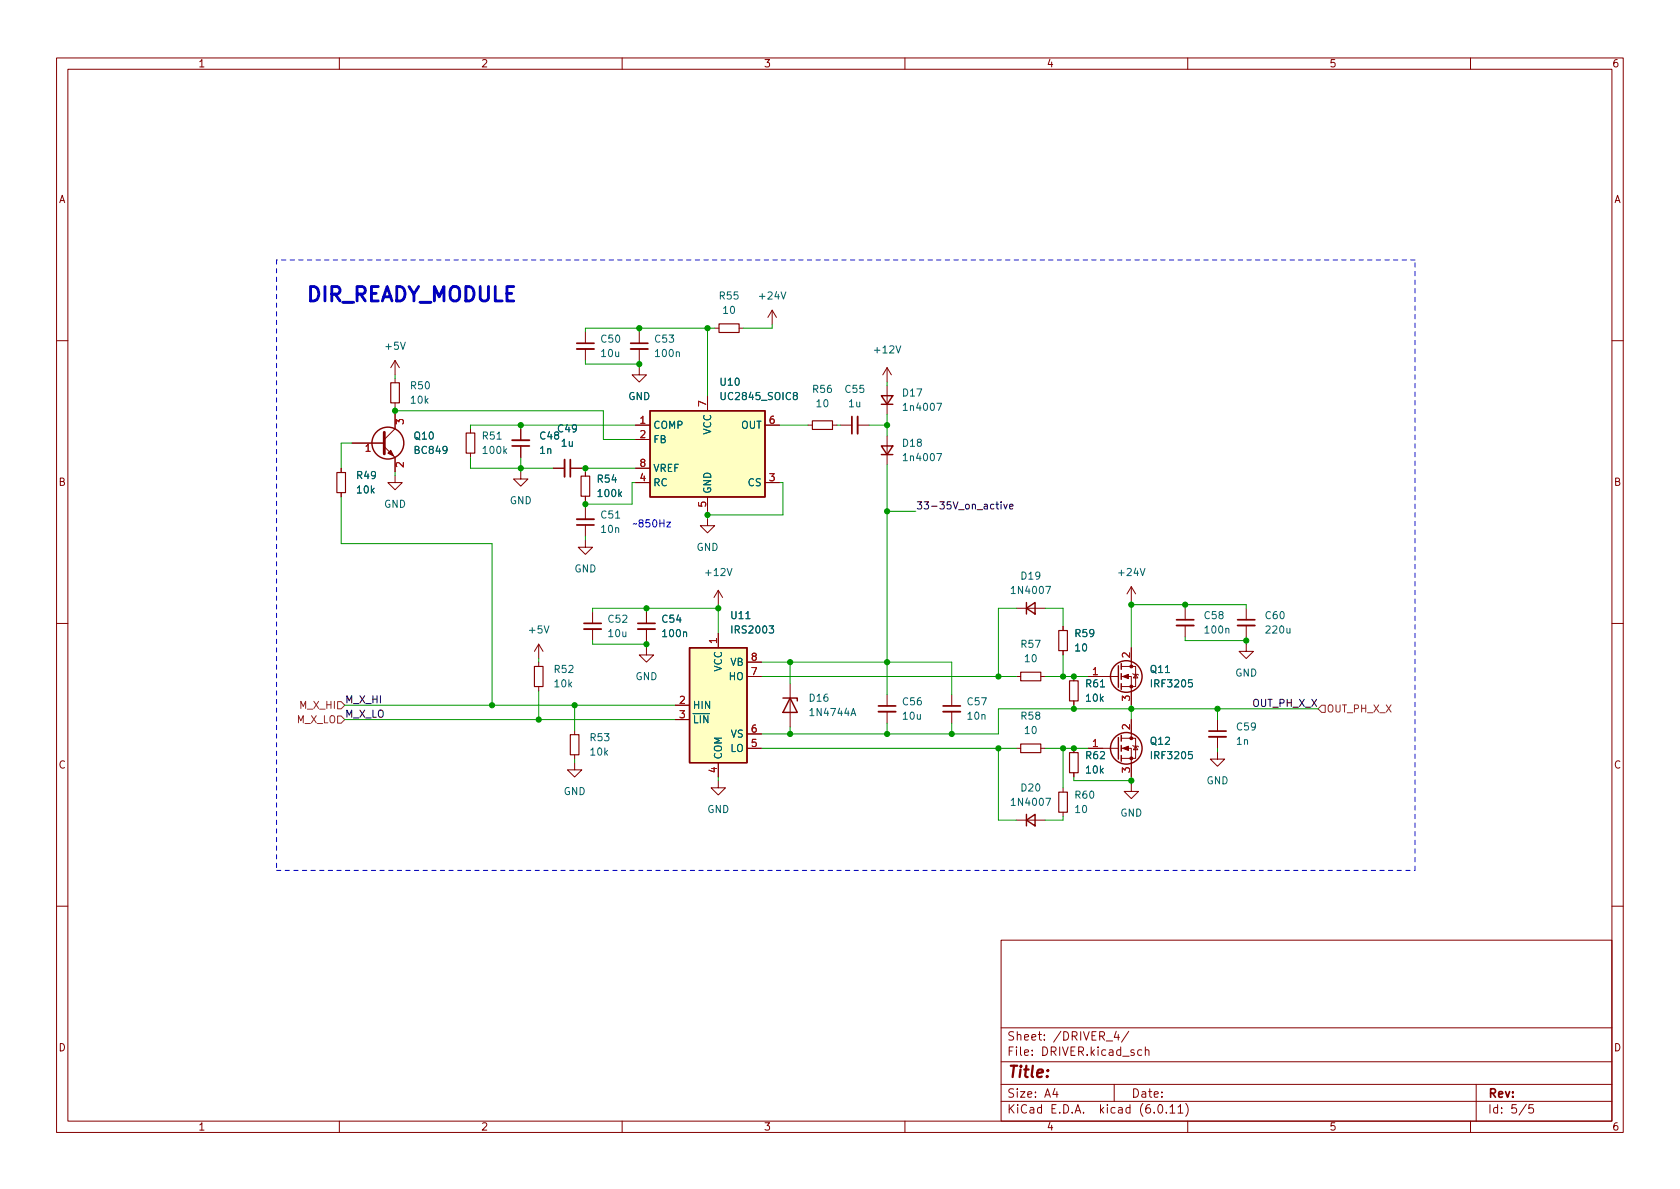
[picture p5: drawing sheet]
<svg xmlns="http://www.w3.org/2000/svg" width="297mm" height="210mm" viewBox="0 0 297 210" stroke-linecap="round" stroke-linejoin="round" font-family="sans-serif">
<g fill="none" stroke="#840000" stroke-width=".18">
<path d="M10 10.2h277v190.1h-277zM12 12.2h273v186.1h-273zM60 10.2v2M110 10.2v2M160 10.2v2M210 10.2v2M260 10.2v2M103.5 58.7v2M113 58.7v2M126.4 58h.7M130.7 58h.7M136.5 54.9l-.7 1.2"/>
<path d="M136.5 54.9v2.5M136.5 54.9l.8 1.2M10 60.2h2M62.2 78.4h5.7M67.9 79l1.9 1.9v2.5M69.8 73.3v2.5l-1.9 1.9M69.8 63.7v2.6M69.8 66.9v.8M69.8 71.2v.8M69.8 63.7l-.7 1.3M69.8 63.7l.8 1.3M83.2 75.8v.8"/>
<path d="M92.1 75.8v2M92.1 78.9v2M103.5 61.7v2M112.4 75.2h2.5M112.4 77.7h2.5M113 65v1.3h1.3l-1.3 1.3-1.2-1.3h1.2M113 61.7v2M125.1 70.1v2.5M135.3 75.2h2.5M142.9 75.2h.7M147.2 75.2h.8M148.6 75.2h2"/>
<path d="M151.6 75.2h2.1M156.8 65v2.6M156.8 68.2v5.1M156.8 77.1v5.1M156.8 65l-.7 1.3M156.8 65l.8 1.3M285 60.2h2M60.3 82.8v.8M60.3 87.1v.8M69.8 84.1v1.2h1.3l-1.3 1.3-1.2-1.3h1.2M83.2 80.1v.8M92.1 83.4v1.3h1.2l-1.2 1.3-1.3-1.3h1.3"/>
<path d="M97.8 82.8h2M100.8 82.8h2.1M103.5 95.5v1.3h1.3l-1.3 1.2-1.3-1.2h1.3M103.5 83.4v.8M103.5 87.8v.7M103.5 89.8v2M103.5 92.8v2.1M112.4 82.8h2.5M112.4 85.3h2.5M125.1 91.7v1.3h1.3l-1.3 1.2-1.3-1.2h1.3M125.1 87.9v2.5M135.3 85.3h2.5"/>
<path d="M10 110.2h2M95.2 113.9l-.7 1.3M95.2 113.9v2.6M95.2 117.1v.8M95.2 113.9l.8 1.3M104.8 108.2v2M104.8 111.2v2.1M114.3 114.5v1.3h1.3l-1.3 1.3-1.3-1.3h1.3M114.3 108.2v2M114.3 111.2v2.1M127 104.4v2.5M127 112v2.5"/>
<path d="M127 104.4l-.8 1.3M127 104.4l.8 1.3M132.1 119.6h2.5M132.1 117.1h2.5M179.7 119.6h.8M179.7 107.6h5.1M184 119.6h.8M188 110.7v.8M188 115.1v.7M189.9 119.6v.8M192.4 119.6h5.3M198.2 119.6h1.8v5.1"/>
<path d="M198.2 117.9h2.6v3.5h-2.6M200 103.8v2.5M200 114.5v3.4M200 103.8l-.7 1.2M200 103.8l.8 1.2M200.3 119.1l.1 .1h.8l.1 .2M200.8 119.2l.4 .7h-.8zM209.5 107.6v2M209.5 110.6v2M220.3 113.9v1.3h1.3l-1.3 1.3-1.2-1.3h1.2M220.3 107.6v2M220.3 110.6v2"/>
<path d="M285 110.2h2M95.2 121.4v.8M101.6 134.9v1.2h1.3l-1.3 1.3-1.3-1.3h1.3M101.6 129.2v.7M101.6 133.5v.7M119.4 124.7h2.5M119.4 127.2h2.5M127 138v1.3h1.3l-1.3 1.3-1.3-1.3h1.3M127 134.9v2.5M132.1 132.3h2.5M132.1 129.8h2.5M139.7 120.9v7.6"/>
<path d="M156.8 122.8v2M156.8 125.9v2M168.3 122.8v2M168.3 125.9v2M179.7 132.3h.8M184 132.3h.8M188 139.3v.8M189.9 123.9v.8M189.9 132.3v.8M189.9 136.6v.8M192.4 132.3h5.3M198.2 132.3h1.8v5.1"/>
<path d="M198.2 130.6h2.6v3.5h-2.6M200 138.7v1.2h1.3l-1.3 1.3-1.2-1.3h1.2M200 127.2v3.4M200.3 131.8l.1 .1h.8l.1 .2M200.8 131.9l.4 .7h-.8zM215.3 133v1.2h1.2l-1.2 1.3-1.3-1.3h1.3M215.3 127.2v2.1M215.3 130.3v2M179.7 145h5.1M188 143.6v.8M10 160.2h2M177 166.3h108v32h-108z"/>
<path d="M285 160.2h2M60 198.3v2M110 198.3v2M160 198.3v2M177 194.8h108M177 191.8h108M177 187.8h108M177 181.8h108M182.5 186.5v.1M182.5 185.7v.1M184.6 183.8v.1M184.6 183v.1"/>
<path d="M197 191.8v3M199.6 182.4l-1.3 1.9M202.5 185.8l.2-.2 .4 .1v.9M209.6 195.1a1.72 1.72 0 0 1 0 2.3M210 198.3v2M260 198.3v2M261 191.8v6.5M271.1 195.3h-.7l-.1 .7 .2-.1 .5 .1 .2 .2-.1 .5-.2 .1-.6-.1"/>
</g>
<g fill="none" stroke="#840000" stroke-width=".25">
<path d="M114.9 72.6h20.4v15.3h-20.4zM155.8 70h2.1l-1.1 1.5zM155.8 78.9h2.1l-1.1 1.5zM155.8 71.5h2.1M155.8 80.4h2.1M121.9 114.5h10.2v20.4h-10.2zM181.5 107.6l1.5-1.1v2.1zM181.5 106.5v2.1M197.7 117.7v3.8M198.2 117.3v1.1M198.2 119.1v1M138.4 123.4h2.6v.5"/>
<path d="M139.7 123.4l1.3 2.6h-2.6zM197.7 130.4v3.8M198.2 120.9v1M198.2 130v1.1M198.2 131.8v1M198.2 133.6v1M181.5 145l1.5-1v2zM181.5 144v2"/>
<circle cx="68.6" cy="78.4" r="2.82"/>
<circle cx="199.1" cy="119.6" r="2.79"/>
<circle cx="199.1" cy="132.3" r="2.79"/>
</g>
<g fill="#840000" stroke="#840000" stroke-width=".18">
<path d="M198.5 119.6l1-.4v.8z"/>
<path d="M198.5 132.3l1-.4v.8z"/>
<path d="M68.6 80.1l.5-.5 .5 1z"/>
<circle cx="200" cy="121.4" r=".25"/>
<circle cx="200" cy="117.9" r=".25"/>
<circle cx="200" cy="134.1" r=".25"/>
<circle cx="200" cy="130.6" r=".25"/>
</g>
<g fill="none" stroke="#006464" stroke-width=".18">
<path d="M138.1 51.6l.4 1.3 .4-1.3M70.8 60.5l.4 1.3 .5-1.3M79 79.5l-.2 .2h-.3l-.2-.2 .1-.5 .4-.1 .2 .1a.84 .84 0 0 1-.3 1.2h-.3M87.9 77.7h.7M89.2 79.7l.4 .5M89.6 79.4l-.5 .4M119.6 62.3l.2-.1 .3 .1v.8M140.5 69.9l-.2-.2v-.2l.2-.1 .4 .1 .1 .1-.1 .2-.5 .2-.1 .2v.4l.2 .1h.2l.3-.3-.1-.3-.2-.2M158.4 61.1l.4 1.3 .5-1.3M165.6 71.3h.9l-.6 1.3M108.8 91.6h.8M109.5 87.3l.4 .5"/>
<path d="M109.9 87l-.5 .5M165.6 80.2h.9l-.6 1.3M96.2 110.7l.4 1.2 .5-1.2M120.9 111.9l.1-.2 .3 .1 .1 .8M128.6 100.5l.4 1.3 .4-1.3M131.9 109.4h.7M136 110.7h.8l-.4 .5 .3 .1v.5l-.2 .1-.5-.1M184.9 103.7h.9l-.6 1.3M201.6 100.5l.4 1.3 .4-1.3M216.7 111.2l.2-.1 .3 .1 .1 .8M227.5 111.1l.1 .8 .3 .1 .2-.2M228.1 111.1v.9"/>
<path d="M150.5 126.6l.4-1.3 .4 1.3M150.6 126.2h.6M194.6 121.5h.7M210.8 120.2h-.6l-.1 .6 .2-.1h.4l.1 .2v.5l-.2 .1-.5-.1M210.8 132.9h-.6l-.1 .6 .2-.1h.4l.1 .2v.5l-.2 .1-.5-.1M184.9 141.2h.9l-.6 1.2"/>
</g>
<g fill="none" stroke="#840000" stroke-width=".33">
<path d="M90.6 77.8h3M102 61.7h3M111.5 61.7h3.1M151.6 73.7v3M99.8 81.3v3M102 91.8h3M103.3 111.2h3M112.8 111.2h3M208 110.6h3.1M218.8 110.6h3.1M155.3 125.9h3.1M166.8 125.9h3"/>
<path d="M213.7 130.3h3.1"/>
</g>
<g fill="none" stroke="#840000" stroke-width=".3">
<path d="M90.6 78.9h3M102 60.7h3M111.5 60.7h3.1M150.6 73.7v3M100.8 81.3v3M102 92.8h3M103.3 110.2h3M112.8 110.2h3M208 109.6h3.1M218.8 109.6h3.1M155.3 124.8h3.1M166.8 124.8h3"/>
<path d="M213.7 129.3h3.1"/>
</g>
<g fill="none" stroke="#840000" stroke-width=".2">
<path d="M127.1 57.3h3.6v1.5h-3.6zM69.1 67.7h1.5v3.5h-1.5zM82.4 76.6h1.5v3.5h-1.5zM143.6 74.4h3.6v1.5h-3.6zM59.6 83.6h1.5v3.5h-1.5zM102.7 84.2h1.6v3.6h-1.6zM94.5 117.9h1.5v3.5h-1.5zM180.5 118.9h3.5v1.5h-3.5zM187.2 111.5h1.5v3.6h-1.5zM100.8 129.9h1.6v3.6h-1.6zM180.5 131.6h3.5v1.5h-3.5zM189.1 133.1h1.5v3.5h-1.5z"/>
<path d="M189.1 120.4h1.5v3.5h-1.5zM187.2 140.1h1.5v3.5h-1.5z"/>
</g>
<g fill="#ffffc2" stroke="#ffffc2" stroke-width=".18">
<path d="M121.9 114.5h10.2v20.4h-10.2z"/>
<path d="M114.9 72.6h20.4v15.3h-20.4z"/>
</g>
<path d="M67.9 76.4v3.9" fill="none" stroke="#840000" stroke-width=".51"/>
<path d="M64.7 78.9l.4-.4v1.3M70 75v-.8l.5 .4 .1-.4h.6l.1 .2-.1 .6M71.3 81.8v.8l-.9-.8-.4 .2 .2 .5" fill="none" stroke="#a90000" stroke-width=".18"/>
<path d="M59.7 126.6h.6l.7 .6-.7 .7h-.6zM59.7 124.1h.6l.7 .6-.7 .6h-.6zM233 125.3l.7-.6h.6v1.3h-.6z" fill="none" stroke="#725600" stroke-width=".18"/>
<path d="M177 88.7v.2M177 89.2v.8M177.5 89.2l.3 .8 .3-.8M178.5 89.6l.6-.1v-.3h-.4l-.2 .1 .1 .6h.5" fill="none" stroke="#0f0f0f" stroke-width=".18"/>
<path d="M117.9 92.3h.6l-.6 .9h.6" fill="none" stroke="#0000c2" stroke-width=".18"/>
<path d="M48.9 46v107.9M250.2 46h-201.3M48.9 153.9h201.3M250.2 153.9v-107.9" fill="none" stroke="#0000c2" stroke-width=".18" stroke-dasharray=".8 .8"/>
<g fill="none" stroke="#009600" stroke-width=".18">
<path d="M113 58v.7M125.1 58v12.1M126.4 58h-22.9v.7M136.5 57.4v.6h-5.1M62.2 78.4h-1.9v4.4M69.8 72.6h36.9v5.1h5.7M69.8 66.3v.6M69.8 72v1.3M92.1 75.2v.6M103.5 63.7v.7h9.5M112.4 75.2h-29.2v.6M113 63.7v1.3"/>
<path d="M137.8 75.2h5.1M148 75.2h.6M153.7 75.2h3.1M156.8 67.6v.6M156.8 73.3v3.8M60.3 87.9v8.2h26.7v28.6M69.8 83.4v.7M83.2 80.9v1.9h14.6M92.1 80.9v2.5M102.9 82.8h9.5M103.5 82.8v.6M103.5 88.5v1.3"/>
<path d="M103.5 94.9v.6M112.4 85.3h-.6v3.8h-8.3M125.1 90.4v1.3M137.8 85.3h.6v5.8h-13.3M156.8 82.2v40.6M156.8 90.4h5.1M95.2 116.5v.6M104.8 113.3v.6h9.5M114.3 107.6v.6M114.3 113.3v1.2M127 107.6h-22.2v.6M127 106.9v5.1"/>
<path d="M134.6 119.6h45.1M134.6 117.1h33.7v5.7M139.7 117.1v3.8M179.7 107.6h-3.2v12M184.8 107.6h3.2v3.1M184.8 119.6h7.6M188 115.8v3.8M200 106.3v8.2M200 106.9h20.3v.7M209.5 106.9v.7M209.5 112.6v.7h10.8M220.3 112.6v1.3"/>
<path d="M61 127.2h58.4M61 124.7h58.4M95.2 122.2v5M101.6 124.7v4.5M101.6 134.2v.7M127 137.4v.6M134.6 132.3h45.1M139.7 128.5v1.3M156.8 127.9v1.9M168.3 127.9v1.9M176.5 132.3v12.7h3.2M184.8 132.3h7.6"/>
<path d="M188 132.3v7M189.9 137.4v.6h10.1M189.9 124.7v.6M200 124.7v2.5M200 137.4v1.3M215.3 125.3v1.9M215.3 132.3v.7M233 125.3h-56.5v4.5h-41.9M188 144.4v.6h-3.2"/>
</g>
<g fill="#009600" stroke="#009600" stroke-width=".18">
<circle cx="125.1" cy="58" r=".46"/>
<circle cx="92.1" cy="75.2" r=".46"/>
<circle cx="125.1" cy="91.1" r=".46"/>
<circle cx="92.1" cy="82.8" r=".46"/>
<circle cx="69.8" cy="72.6" r=".46"/>
<circle cx="113" cy="64.4" r=".46"/>
<circle cx="113" cy="58" r=".46"/>
<circle cx="200" cy="138" r=".46"/>
<circle cx="176.5" cy="132.3" r=".46"/>
<circle cx="189.9" cy="125.3" r=".46"/>
<circle cx="188" cy="132.3" r=".46"/>
<circle cx="189.9" cy="132.3" r=".46"/>
<circle cx="189.9" cy="119.6" r=".46"/>
<circle cx="103.5" cy="82.8" r=".46"/>
<circle cx="103.5" cy="89.1" r=".46"/>
<circle cx="114.3" cy="113.9" r=".46"/>
<circle cx="114.3" cy="107.6" r=".46"/>
<circle cx="127" cy="107.6" r=".46"/>
<circle cx="95.2" cy="127.2" r=".46"/>
<circle cx="87" cy="124.7" r=".46"/>
<circle cx="101.6" cy="124.7" r=".46"/>
<circle cx="200" cy="125.3" r=".46"/>
<circle cx="215.3" cy="125.3" r=".46"/>
<circle cx="220.3" cy="113.3" r=".46"/>
<circle cx="209.5" cy="106.9" r=".46"/>
<circle cx="200" cy="106.9" r=".46"/>
<circle cx="168.3" cy="129.8" r=".46"/>
<circle cx="156.8" cy="117.1" r=".46"/>
<circle cx="156.8" cy="75.2" r=".46"/>
<circle cx="176.5" cy="119.6" r=".46"/>
<circle cx="188" cy="119.6" r=".46"/>
<circle cx="139.7" cy="129.8" r=".46"/>
<circle cx="156.8" cy="129.8" r=".46"/>
<circle cx="139.7" cy="117.1" r=".46"/>
<circle cx="156.8" cy="90.4" r=".46"/>
</g>
<text font-size="3.5" fill="#0000c2" x="54" y="53.3">DIR_READY_MODULE</text>
<text font-size="2.8" fill="#840000" x="178" y="191.2">Title:</text>
<g font-size="2.1" fill="#840000">
<text x="178" y="184.5">Sheet:</text>
<text x="186.2" y="184.5">/DRIVER_4/</text>
<text x="178" y="187.2">File:</text>
<text x="184.4" y="187.2">DRIVER.kicad_sch</text>
<text x="178" y="197.4">KiCad</text>
<text x="178" y="194.6">Size:</text>
<text x="184.7" y="194.6">A4</text>
<text x="185.7" y="197.4">E.D.A.</text>
<text x="194.6" y="197.4">kicad</text>
<text x="200" y="194.6">Date:</text>
<text x="201.8" y="197.4">(6.0.11)</text>
<text x="263" y="194.6">Rev:</text>
<text x="263" y="197.4">Id:</text>
<text x="267.1" y="197.4">5/5</text>
</g>
<g font-size="1.8" fill="#840000">
<text x="35" y="12.3">1</text>
<text x="85" y="12.3">2</text>
<text x="135" y="12.3">3</text>
<text x="185" y="12.3">4</text>
<text x="235" y="12.3">5</text>
<text x="285" y="12.3">6</text>
<text x="10.4" y="36.3">A</text>
<text x="285.4" y="36.3">A</text>
<text x="10.3" y="86.3">B</text>
<text x="285.3" y="86.3">B</text>
<text x="10.3" y="136.3">C</text>
<text x="285.3" y="136.3">C</text>
<text x="10.3" y="186.3">D</text>
<text x="285.3" y="186.3">D</text>
<text x="35" y="200.3">1</text>
<text x="85" y="200.3">2</text>
<text x="135" y="200.3">3</text>
<text x="185" y="200.3">4</text>
<text x="235" y="200.3">5</text>
<text x="285" y="200.3">6</text>
</g>
<g font-size="1.8" fill="#006464">
<text x="127" y="53.3">R55</text>
<text x="133.9" y="53.3">+24V</text>
<text x="127.6" y="55.9">10</text>
<text x="67.8" y="62.2">+5V</text>
<text x="106" y="61">C50</text>
<text x="106" y="63.5">10u</text>
<text x="115.6" y="61">C53</text>
<text x="115.6" y="63.5">100n</text>
<text x="154.2" y="62.9">+12V</text>
<text x="72.4" y="69.2">R50</text>
<text x="72.4" y="71.8">10k</text>
<text x="111" y="71.1">GND</text>
<text x="127.1" y="68.6">U10</text>
<text x="127.1" y="71.1">UC2845_SOIC8</text>
<text x="143.5" y="69.9">R56</text>
<text x="149.2" y="69.9">C55</text>
<text x="159.4" y="70.5">D17</text>
<text x="98.4" y="76.8">C49</text>
<text x="115.4" y="76.2">COMP</text>
<text x="126.1" y="76.9" transform="rotate(-90 126.1 76.9)">VCC</text>
<text x="131" y="76.2">OUT</text>
<text x="144.1" y="72.4">10</text>
<text x="149.9" y="72.4">1u</text>
<text x="159.4" y="73">1n4007</text>
<text x="73" y="78.1">Q10</text>
<text x="73" y="80.6">BC849</text>
<text x="85.1" y="78.1">R51</text>
<text x="85.1" y="80.6">100k</text>
<text x="95.3" y="78.1">C48</text>
<text x="95.3" y="80.6">1n</text>
<text x="99.1" y="79.4">1u</text>
<text x="115.4" y="78.7">FB</text>
<text x="115.4" y="83.8">VREF</text>
<text x="159.4" y="79.4">D18</text>
<text x="159.4" y="81.9">1n4007</text>
<text x="62.9" y="85.1">R49</text>
<text x="62.9" y="87.6">10k</text>
<text x="90.1" y="89.5">GND</text>
<text x="105.4" y="85.7">R54</text>
<text x="105.4" y="88.3">100k</text>
<text x="115.4" y="86.4">RC</text>
<text x="126.1" y="87.4" transform="rotate(-90 126.1 87.4)">GND</text>
<text x="132.1" y="86.4">CS</text>
<text x="67.8" y="90.2">GND</text>
<text x="106" y="92.1">C51</text>
<text x="106" y="94.6">10n</text>
<text x="101.5" y="101.6">GND</text>
<text x="123.1" y="97.8">GND</text>
<text x="124.4" y="102.2">+12V</text>
<text x="178.5" y="105.4">1N4007</text>
<text x="180.3" y="102.9">D19</text>
<text x="197.4" y="102.2">+24V</text>
<text x="93.2" y="112.4">+5V</text>
<text x="107.3" y="110.5">C52</text>
<text x="107.3" y="113">10u</text>
<text x="116.8" y="110.5">C54</text>
<text x="116.8" y="113">100n</text>
<text x="129" y="109.9">U11</text>
<text x="129" y="112.4">IRS2003</text>
<text x="189.9" y="113">R59</text>
<text x="212.7" y="109.9">C58</text>
<text x="212.7" y="112.4">100n</text>
<text x="223.5" y="109.9">C60</text>
<text x="223.5" y="112.4">220u</text>
<text x="97.8" y="119.4">R52</text>
<text x="128" y="118.8" transform="rotate(-90 128 118.8)">VCC</text>
<text x="129.1" y="118.1">VB</text>
<text x="180.3" y="114.9">R57</text>
<text x="181" y="117.5">10</text>
<text x="189.9" y="115.6">10</text>
<text x="203.2" y="119.4">Q11</text>
<text x="97.8" y="121.9">10k</text>
<text x="112.3" y="120.7">GND</text>
<text x="122.4" y="125.7">HIN</text>
<text x="128.8" y="120.7">HO</text>
<text x="142.9" y="124.5">D16</text>
<text x="159.4" y="125.1">C56</text>
<text x="170.8" y="125.1">C57</text>
<text x="191.8" y="121.9">R61</text>
<text x="191.8" y="124.5">10k</text>
<text x="203.2" y="121.9">IRF3205</text>
<text x="218.3" y="120">GND</text>
<text x="104.1" y="131.4">R53</text>
<text x="122.4" y="128.3">~{LIN}</text>
<text x="129.1" y="130.8">VS</text>
<text x="142.9" y="127">1N4744A</text>
<text x="159.4" y="127.6">10u</text>
<text x="170.8" y="127.6">10n</text>
<text x="180.3" y="127.6">R58</text>
<text x="181" y="130.2">10</text>
<text x="218.4" y="129.5">C59</text>
<text x="104.1" y="134">10k</text>
<text x="128" y="134.4" transform="rotate(-90 128 134.4)">COM</text>
<text x="129.1" y="133.4">LO</text>
<text x="191.8" y="134.6">R62</text>
<text x="191.8" y="137.2">10k</text>
<text x="203.2" y="132.1">Q12</text>
<text x="203.2" y="134.6">IRF3205</text>
<text x="218.4" y="132.1">1n</text>
<text x="99.6" y="141">GND</text>
<text x="178.5" y="142.9">1N4007</text>
<text x="180.3" y="140.3">D20</text>
<text x="189.9" y="141.6">R60</text>
<text x="213.3" y="139.1">GND</text>
<text x="125" y="144.1">GND</text>
<text x="189.9" y="144.1">10</text>
<text x="198" y="144.8">GND</text>
</g>
<g font-size="1.8" fill="#a90000">
<text x="113" y="74.9">1</text>
<text x="113" y="77.5">2</text>
<text x="124.8" y="72" transform="rotate(-90 124.8 72)">7</text>
<text x="135.8" y="74.9">6</text>
<text x="64.4" y="80.7">1</text>
<text x="113" y="82.5">8</text>
<text x="113" y="85.1">4</text>
<text x="124.8" y="89.8" transform="rotate(-90 124.8 89.8)">5</text>
<text x="135.8" y="85.1">3</text>
<text x="126.7" y="114" transform="rotate(-90 126.7 114)">1</text>
<text x="132.7" y="119.4">7</text>
<text x="132.7" y="116.8">8</text>
<text x="193" y="119.4">1</text>
<text x="199.8" y="116.5" transform="rotate(-90 199.8 116.5)">2</text>
<text x="120" y="124.5">2</text>
<text x="199.8" y="124.1" transform="rotate(-90 199.8 124.1)">3</text>
<text x="120" y="127">3</text>
<text x="132.7" y="129.5">6</text>
<text x="199.8" y="129.2" transform="rotate(-90 199.8 129.2)">2</text>
<text x="126.7" y="136.8" transform="rotate(-90 126.7 136.8)">4</text>
<text x="132.7" y="132.1">5</text>
<text x="193" y="132.1">1</text>
<text x="199.8" y="136.8" transform="rotate(-90 199.8 136.8)">3</text>
</g>
<text font-size="1.8" fill="#0000c2" x="111.8" y="93.2">~850Hz</text>
<g font-size="1.8" fill="#0f0f0f">
<text x="161.9" y="90.1">33-35V_on_active</text>
<text x="61" y="124.4">M_X_HI</text>
<text x="221.3" y="125">OUT_PH_X_X</text>
<text x="61" y="126.9">M_X_LO</text>
</g>
<g font-size="1.8" fill="#725600">
<text x="52.8" y="125.7">M_X_HI</text>
<text x="52.4" y="128.3">M_X_LO</text>
<text x="234.5" y="126.4">OUT_PH_X_X</text>
</g>
</svg>
